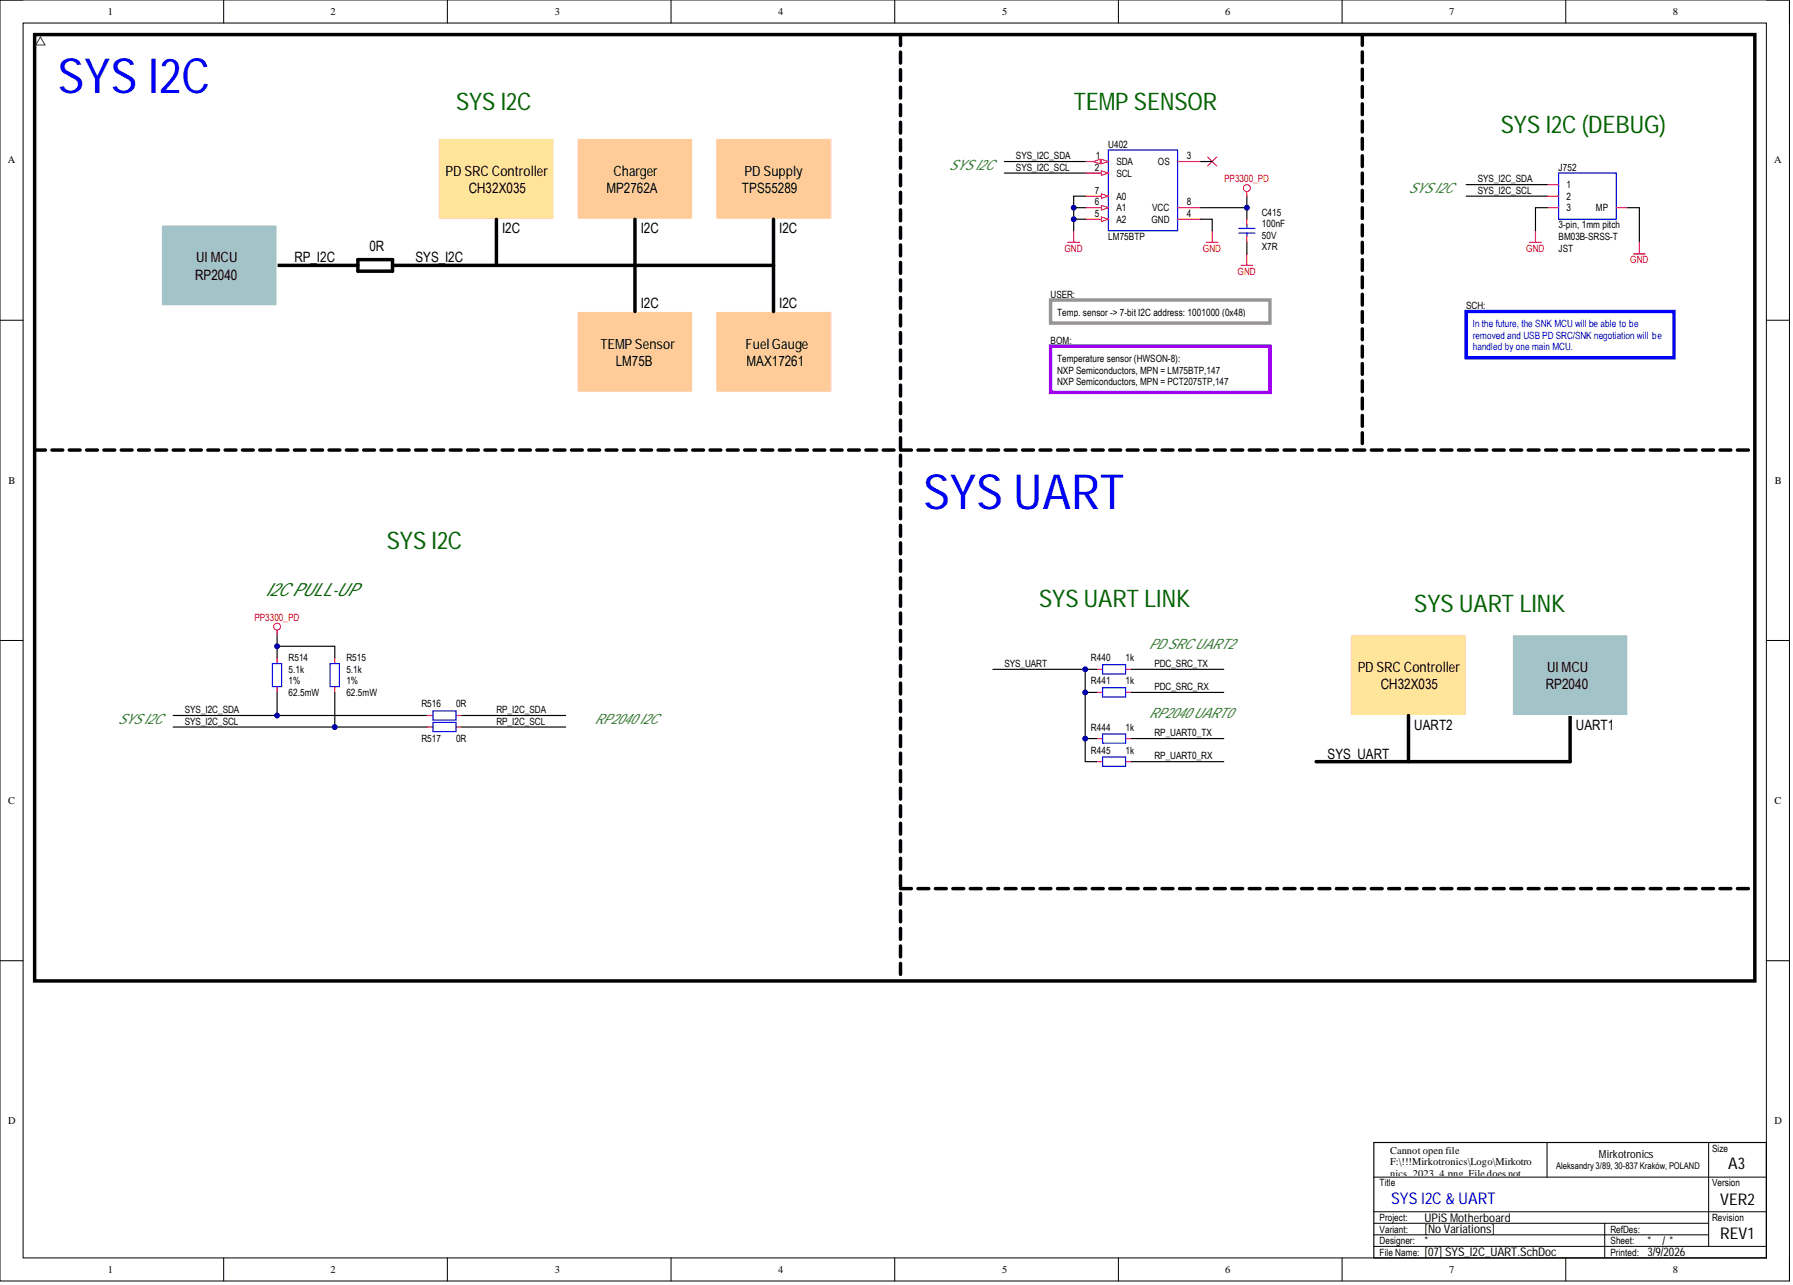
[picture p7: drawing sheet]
<svg xmlns="http://www.w3.org/2000/svg" width="393mm" height="282mm" viewBox="0 0 393 282" stroke-linecap="round" stroke-linejoin="round" font-family="sans-serif">
<g fill="none" stroke="#000" stroke-width=".22">
<path d="M0 0h392.6v281h-392.6zM0 0h5.1M49.1 0v5.1M98.1 0v5.1M147.2 0v5.1M196.3 0v5.1M245.4 0v5.1M294.4 0v5.1M343.5 0v5.1M387.5 0h5.1v5.1M5.1 5.1h382.4v270.8h-382.4zM0 70.2h5.1"/>
<path d="M387.5 70.2h5.1M0 140.5h5.1M387.5 140.5h5.1M0 210.7h5.1M387.5 210.7h5.1M301.4 258.2h86.1M339.4 250.6v7.6M374.8 250.6v22.8M49.1 275.9v5.1M98.1 275.9v5.1M147.2 275.9v5.1M196.3 275.9v5.1"/>
<path d="M245.4 275.9v5.1M294.4 275.9v5.1M301.4 268.3h73.4M301.4 270.9h73.4M301.4 265.8h86.1M301.4 273.4h86.1M343.5 275.9v5.1M352 268.3v7.6M392.6 275.9v5.1"/>
</g>
<path d="M38 156.9h55.7M301.4 250.6h86.1v25.3h-86.1z" fill="none" stroke="#000" stroke-width=".25"/>
<path d="M7.6 7.6h377.4v207.6h-377.4z" fill="none" stroke="#000" stroke-width=".76"/>
<path d="M8.9 8.1l1 1.8h-2z" fill="none" stroke="#333" stroke-width=".22"/>
<circle cx="60.8" cy="156.9" r=".51" fill="#000080"/>
<circle cx="60.8" cy="156.9" r=".51" fill="none" stroke="#000080" stroke-width=".22"/>
<path d="M38 159.5h55.7" fill="none" stroke="#000" stroke-width=".25"/>
<circle cx="73.4" cy="159.5" r=".51" fill="#000080"/>
<circle cx="73.4" cy="159.5" r=".51" fill="none" stroke="#000080" stroke-width=".22"/>
<path d="M126.6 30.4h25.4v17.7h-25.4z" fill-rule="evenodd" fill="#fc9"/>
<path d="M126.6 30.4h25.4v17.7h-25.4z" fill="none" stroke="#fff" stroke-width=".22"/>
<path d="M157 30.4h25.4v17.7h-25.4z" fill-rule="evenodd" fill="#fc9"/>
<path d="M157 30.4h25.4v17.7h-25.4z" fill="none" stroke="#fff" stroke-width=".22"/>
<path d="M126.6 68.3h25.4v17.8h-25.4z" fill-rule="evenodd" fill="#fc9"/>
<path d="M126.6 68.3h25.4v17.8h-25.4z" fill="none" stroke="#fff" stroke-width=".22"/>
<path d="M157 68.3h25.4v17.8h-25.4z" fill-rule="evenodd" fill="#fc9"/>
<path d="M157 68.3h25.4v17.8h-25.4z" fill="none" stroke="#fff" stroke-width=".22"/>
<path d="M86.1 58.2h83.6M139.3 48.1v20.2M169.7 48.1v20.2" fill="none" stroke="#000" stroke-width=".76"/>
<path d="M96.2 30.4h25.4v17.7h-25.4z" fill-rule="evenodd" fill="#ffe599"/>
<path d="M96.2 30.4h25.4v17.7h-25.4z" fill="none" stroke="#fff" stroke-width=".22"/>
<path d="M60.8 58.2h17.7M108.9 48.1v10.1" fill="none" stroke="#000" stroke-width=".76"/>
<path d="M35.5 49.4h25.3v17.7h-25.3z" fill-rule="evenodd" fill="#a2c4c9"/>
<path d="M35.5 49.4h25.3v17.7h-25.3z" fill="none" stroke="#fff" stroke-width=".22"/>
<path d="M321.7 68.3h45.5v10.2h-45.5z" fill-rule="evenodd" fill="#fff"/>
<path d="M321.7 68.3h45.5v10.2h-45.5z" fill="none" stroke="#00f" stroke-width=".76"/>
<path d="M243.1 32.9h15.2v17.7h-15.2z" fill-rule="evenodd" fill="#fff"/>
<path d="M243.1 32.9h15.2v17.7h-15.2z" fill="none" stroke="#00c" stroke-width=".25"/>
<path d="M238.1 38h5" fill="none" stroke="#f00" stroke-width=".25"/>
<path d="M241.6 37.5l1.5 .5-1.5 .5z" fill="#f8fcff"/>
<path d="M241.6 37.5l1.5 .5-1.5 .5z" fill="none" stroke="#f00" stroke-width=".22"/>
<path d="M238.1 35.4h5" fill="none" stroke="#f00" stroke-width=".25"/>
<path d="M241.6 34.9l1.5 .5-1.5 .5z" fill="#f8fcff"/>
<path d="M241.6 34.9l1.5 .5-1.5 .5z" fill="none" stroke="#f00" stroke-width=".22"/>
<path d="M239.8 35.4l1.6-.5v1z" fill="#f8fcff"/>
<path d="M239.8 35.4l1.6-.5v1z" fill="none" stroke="#f00" stroke-width=".22"/>
<path d="M258.3 35.4h5.1M238.1 43h5M258.3 45.6h5.1M258.3 48.1h5.1" fill="none" stroke="#f00" stroke-width=".25"/>
<path d="M241.6 42.5l1.5 .5-1.5 .5z" fill="#f8fcff"/>
<path d="M241.6 42.5l1.5 .5-1.5 .5z" fill="none" stroke="#f00" stroke-width=".22"/>
<path d="M238.1 45.6h5" fill="none" stroke="#f00" stroke-width=".25"/>
<path d="M241.6 45.1l1.5 .5-1.5 .5z" fill="#f8fcff"/>
<path d="M241.6 45.1l1.5 .5-1.5 .5z" fill="none" stroke="#f00" stroke-width=".22"/>
<path d="M238.1 48.1h5" fill="none" stroke="#f00" stroke-width=".25"/>
<path d="M241.6 47.6l1.5 .5-1.5 .5z" fill="#f8fcff"/>
<path d="M264.9 34.4l2 2M266.9 34.4l-2 2M241.6 47.6l1.5 .5-1.5 .5z" fill="none" stroke="#f00" stroke-width=".22"/>
<path d="M234.3 53.2h2.5M235.5 50.6v2.6M264.7 53.2h2.5M265.9 50.6v2.6M272.3 58.2h2.5M273.5 55.7v2.5" fill="none" stroke="#f00" stroke-width=".25"/>
<path d="M238.1 43h-2.6v7.6" fill="none" stroke="#000" stroke-width=".25"/>
<circle cx="235.5" cy="45.6" r=".51" fill="#000080"/>
<circle cx="235.5" cy="45.6" r=".51" fill="none" stroke="#000080" stroke-width=".22"/>
<circle cx="235.5" cy="48.1" r=".51" fill="#000080"/>
<circle cx="235.5" cy="48.1" r=".51" fill="none" stroke="#000080" stroke-width=".22"/>
<path d="M235.5 45.6h2.6" fill="none" stroke="#000" stroke-width=".25"/>
<circle cx="235.5" cy="45.6" r=".51" fill="#000080"/>
<circle cx="235.5" cy="45.6" r=".51" fill="none" stroke="#000080" stroke-width=".22"/>
<path d="M235.5 48.1h2.6" fill="none" stroke="#000" stroke-width=".25"/>
<circle cx="235.5" cy="48.1" r=".51" fill="#000080"/>
<circle cx="235.5" cy="48.1" r=".51" fill="none" stroke="#000080" stroke-width=".22"/>
<path d="M263.4 35.4h2.5M263.4 48.1h2.5v2.5M263.4 45.6h10.1M273.5 53.2v2.5" fill="none" stroke="#000" stroke-width=".25"/>
<circle cx="273.5" cy="45.6" r=".51" fill="#000080"/>
<circle cx="273.5" cy="45.6" r=".51" fill="none" stroke="#000080" stroke-width=".22"/>
<path d="M273.5 43v5.1" fill="none" stroke="#000" stroke-width=".25"/>
<circle cx="273.5" cy="45.6" r=".51" fill="#000080"/>
<circle cx="273.5" cy="45.6" r=".51" fill="none" stroke="#000080" stroke-width=".22"/>
<path d="M220.3 35.4h17.8" fill="none" stroke="#000" stroke-width=".25"/>
<path d="M230.5 75.9h48.1v10.2h-48.1z" fill-rule="evenodd" fill="#fff"/>
<path d="M230.5 75.9h48.1v10.2h-48.1z" fill="none" stroke="#90f" stroke-width=".76"/>
<path d="M220.3 38h17.8" fill="none" stroke="#000" stroke-width=".25"/>
<path d="M230.5 65.8h48.1v5.1h-48.1z" fill-rule="evenodd" fill="#fff"/>
<path d="M230.5 65.8h48.1v5.1h-48.1z" fill="none" stroke="#999" stroke-width=".76"/>
<circle cx="273.5" cy="41.3" r=".76" fill="none" stroke="#f00" stroke-width=".22"/>
<path d="M273.5 42v1M273.5 48.1v1.3M273.5 51.9v1.3" fill="none" stroke="#f00" stroke-width=".25"/>
<path d="M271.8 50.1h3.5M271.8 51.1h3.5M273.5 49.4v.7M273.5 51.1v.8" fill="none" stroke="#00c" stroke-width=".25"/>
<path d="M341.9 38h12.7v10.1h-12.7z" fill-rule="evenodd" fill="#fff"/>
<path d="M341.9 38h12.7v10.1h-12.7zM59.8 145.6h2v5h-2zM72.4 145.6h2.1v5h-2.1z" fill="none" stroke="#00c" stroke-width=".25"/>
<path d="M335.6 53.2h2.5M336.9 50.6v2.6M339.4 40.5h2.5M339.4 45.6h2.5M339.4 43h2.5M354.6 45.6h2.5M358.4 55.7h2.5M359.6 53.2v2.5M60.8 144.3v1.3M60.8 150.6v1.3M73.4 144.3v1.3M73.4 150.6v1.3" fill="none" stroke="#f00" stroke-width=".25"/>
<path d="M321.7 40.5h17.7M321.7 43h17.7M339.4 45.6h-2.5v5M357.1 45.6h2.5v7.6M73.4 151.9v7.6" fill="none" stroke="#000" stroke-width=".25"/>
<circle cx="73.4" cy="159.5" r=".51" fill="#000080"/>
<circle cx="73.4" cy="159.5" r=".51" fill="none" stroke="#000080" stroke-width=".22"/>
<path d="M60.8 151.9v5" fill="none" stroke="#000" stroke-width=".25"/>
<circle cx="60.8" cy="156.9" r=".51" fill="#000080"/>
<circle cx="60.8" cy="156.9" r=".51" fill="none" stroke="#000080" stroke-width=".22"/>
<path d="M60.8 144.3v-2.5h12.6v2.5" fill="none" stroke="#000" stroke-width=".25"/>
<circle cx="60.8" cy="141.8" r=".51" fill="#000080"/>
<circle cx="60.8" cy="141.8" r=".51" fill="none" stroke="#000080" stroke-width=".22"/>
<path d="M60.8 139.2v2.6" fill="none" stroke="#000" stroke-width=".25"/>
<circle cx="60.8" cy="141.8" r=".51" fill="#000080"/>
<circle cx="60.8" cy="141.8" r=".51" fill="none" stroke="#000080" stroke-width=".22"/>
<circle cx="60.8" cy="137.5" r=".76" fill="none" stroke="#f00" stroke-width=".22"/>
<path d="M60.8 138.2v1M240.6 146.8h1.3M240.6 151.9h1.3M246.9 146.8h1.3M246.9 151.9h1.3" fill="none" stroke="#f00" stroke-width=".25"/>
<g fill="none" stroke="#000" stroke-width=".76">
<path d="M197.6 7.6v2.4M197.6 11.4v2.4M197.6 15.3v2.4M197.6 19.1v2.4M298.9 7.6v2.4M298.9 11.4v2.4M298.9 15.2v2.4M298.9 19v2.4M197.6 23v2.4M197.6 26.8v2.4M197.6 30.7v2.4M197.6 34.5v2.4"/>
<path d="M197.6 38.3v2.4M298.9 22.8v2.3M298.9 26.6v2.3M298.9 30.4v2.3M298.9 34.2v2.3M298.9 38v2.3M197.6 42.2v2.4M197.6 46v2.4M197.6 49.9v2.4M197.6 53.7v2.4M197.6 57.6v2.4M298.9 41.8v2.3"/>
<path d="M298.9 45.6v2.3M298.9 49.4v2.3M298.9 53.2v2.3M298.9 57v2.3M197.6 61.4v2.4M197.6 65.3v2.4M197.6 69.1v2.4M197.6 72.9v2.4M197.6 76.8v2.4M298.9 60.7v2.4M298.9 64.5v2.4M298.9 68.3v2.4"/>
<path d="M298.9 72.1v2.4M298.9 75.9v2.4M298.9 79.7v2.4M7.6 98.7h2.4M11.4 98.7h2.4M15.2 98.7h2.4M19 98.7h2.4M22.8 98.7h2.4M26.6 98.7h2.4M30.4 98.7h2.4M34.2 98.7h2.4M38 98.7h2.4"/>
<path d="M41.8 98.7h2.4M45.6 98.7h2.4M49.4 98.7h2.4M53.2 98.7h2.4M57 98.7h2.4M60.8 98.7h2.4M64.6 98.7h2.4M68.4 98.7h2.4M72.2 98.7h2.4M76 98.7h2.4M79.8 98.7h2.4M83.6 98.7h2.4"/>
<path d="M87.4 98.7h2.4M91.2 98.7h2.4M95 98.7h2.4M98.8 98.7h2.4M102.6 98.7h2.3M106.4 98.7h2.3M110.2 98.7h2.3M114 98.7h2.3M117.8 98.7h2.3M121.6 98.7h2.3M125.4 98.7h2.3M129.2 98.7h2.3"/>
<path d="M133 98.7h2.3M136.8 98.7h2.3M140.6 98.7h2.3M144.4 98.7h2.3M148.2 98.7h2.3M152 98.7h2.3M155.8 98.7h2.3M159.6 98.7h2.3M163.4 98.7h2.3M167.2 98.7h2.3M171 98.7h2.3M174.8 98.7h2.3"/>
<path d="M178.6 98.7h2.3M182.4 98.7h2.3M186.2 98.7h2.3M190 98.7h2.3M193.8 98.7h2.3M197.6 80.6v2.4M197.6 84.5v2.4M197.6 88.3v2.4M197.6 92.2v2.4M197.6 96v2.4M197.6 99.9v2.4M197.6 98.7h2.3"/>
<path d="M201.4 98.7h2.4M205.2 98.7h2.4M209 98.7h2.4M212.9 98.7h2.3M216.7 98.7h2.4M220.5 98.7h2.4M224.3 98.7h2.4M228.2 98.7h2.4M232 98.7h2.4M235.8 98.7h2.4M239.6 98.7h2.4M243.5 98.7h2.3"/>
<path d="M247.3 98.7h2.4M251.1 98.7h2.4M254.9 98.7h2.4M258.8 98.7h2.3M262.6 98.7h2.4M266.4 98.7h2.4M270.2 98.7h2.4M274.1 98.7h2.3M277.9 98.7h2.4M281.7 98.7h2.4M285.5 98.7h2.4M289.4 98.7h2.3"/>
<path d="M293.2 98.7h2.4M297 98.7h2.4M298.9 83.5v2.4M298.9 87.3v2.4M298.9 91.1v2.4M298.9 94.9v2.4M300.8 98.7h2.4M304.7 98.7h2.3M308.5 98.7h2.4M312.3 98.7h2.4M316.1 98.7h2.4M320 98.7h2.3"/>
<path d="M323.8 98.7h2.4M327.6 98.7h2.4M331.4 98.7h2.4M335.3 98.7h2.3M339.1 98.7h2.4M342.9 98.7h2.4M346.7 98.7h2.4M350.5 98.7h2.5M354.4 98.7h2.4M358.2 98.7h2.4M362 98.7h2.4M365.9 98.7h2.4"/>
<path d="M369.7 98.7h2.4M373.5 98.7h2.4M377.3 98.7h2.4M381.2 98.7h2.4M197.6 103.7v2.4M197.6 107.5v2.4M197.6 111.4v2.4M197.6 115.2v2.4M197.6 119.1v2.4M197.6 122.9v2.4M197.6 126.8v2.4M197.6 130.6v2.4"/>
<path d="M197.6 134.4v2.5M197.6 138.3v2.4M197.6 142.1v2.4M197.6 146v2.4M197.6 149.8v2.4M197.6 153.7v2.4M197.6 157.5v2.4M197.6 161.4v2.4M197.6 165.2v2.4M197.6 169v2.5M197.6 172.9v2.4M197.6 176.7v2.4"/>
<path d="M197.6 180.6v2.4M197.6 184.4v2.4M197.6 188.3v2.4M197.6 192.1v2.4M197.6 196v2.4M197.6 199.8v2.4M197.6 203.6v2.4M197.6 207.5v2.4M197.6 211.3v2.4"/>
</g>
<path d="M241.9 145.8h5v2h-5zM241.9 150.9h5v2h-5z" fill="none" stroke="#00c" stroke-width=".25"/>
<path d="M217.8 146.8h22.8M248.2 146.8h20.3M248.2 151.9h20.3" fill="none" stroke="#000" stroke-width=".25"/>
<circle cx="238.1" cy="146.8" r=".51" fill="#000080"/>
<circle cx="238.1" cy="146.8" r=".51" fill="none" stroke="#000080" stroke-width=".22"/>
<path d="M238.1 146.8v5.1h2.5" fill="none" stroke="#000" stroke-width=".25"/>
<circle cx="238.1" cy="151.9" r=".51" fill="#000080"/>
<circle cx="238.1" cy="151.9" r=".51" fill="none" stroke="#000080" stroke-width=".22"/>
<circle cx="238.1" cy="146.8" r=".51" fill="#000080"/>
<circle cx="238.1" cy="146.8" r=".51" fill="none" stroke="#000080" stroke-width=".22"/>
<path d="M240.6 162h1.3M240.6 167.1h1.3M246.9 162h1.3M246.9 167.1h1.3" fill="none" stroke="#f00" stroke-width=".25"/>
<path d="M241.9 161h5v2h-5zM241.9 166.1h5v2h-5z" fill="none" stroke="#00c" stroke-width=".25"/>
<path d="M238.1 151.9v15.2h2.5M248.2 162h20.3M248.2 167.1h20.3" fill="none" stroke="#000" stroke-width=".25"/>
<circle cx="238.1" cy="162" r=".51" fill="#000080"/>
<circle cx="238.1" cy="162" r=".51" fill="none" stroke="#000080" stroke-width=".22"/>
<circle cx="238.1" cy="151.9" r=".51" fill="#000080"/>
<circle cx="238.1" cy="151.9" r=".51" fill="none" stroke="#000080" stroke-width=".22"/>
<g fill="none" stroke="#000" stroke-width=".76">
<path d="M344.4 156.9v10.2h-55.7M197.6 194.9h2.3M201.4 194.9h2.4M205.2 194.9h2.4M209 194.9h2.4M212.9 194.9h2.3M216.7 194.9h2.4M220.5 194.9h2.4M224.3 194.9h2.4M228.2 194.9h2.4M232 194.9h2.4M235.8 194.9h2.4"/>
<path d="M239.6 194.9h2.4M243.5 194.9h2.3M247.3 194.9h2.4M251.1 194.9h2.4M254.9 194.9h2.4M258.8 194.9h2.3M262.6 194.9h2.4M266.4 194.9h2.4M270.2 194.9h2.4M274.1 194.9h2.3M277.9 194.9h2.4M281.7 194.9h2.4"/>
<path d="M285.5 194.9h2.4M289.4 194.9h2.3M293.2 194.9h2.4M297 194.9h2.4M300.8 194.9h2.4M304.7 194.9h2.3M308.5 194.9h2.4M312.3 194.9h2.4M316.1 194.9h2.4M320 194.9h2.3M323.8 194.9h2.4M327.6 194.9h2.4"/>
<path d="M331.4 194.9h2.4M335.3 194.9h2.3M339.1 194.9h2.4M342.9 194.9h2.4M346.7 194.9h2.4M350.5 194.9h2.5M354.4 194.9h2.4M358.2 194.9h2.4M362 194.9h2.4M365.9 194.9h2.4M369.7 194.9h2.4M373.5 194.9h2.4"/>
<path d="M377.3 194.9h2.4M381.2 194.9h2.4"/>
</g>
<path d="M296.3 139.2h25.4v17.7h-25.4z" fill-rule="evenodd" fill="#ffe599"/>
<path d="M296.3 139.2h25.4v17.7h-25.4z" fill="none" stroke="#fff" stroke-width=".22"/>
<path d="M309 156.9v10.2" fill="none" stroke="#000" stroke-width=".76"/>
<path d="M331.8 139.2h25.3v17.7h-25.3z" fill-rule="evenodd" fill="#a2c4c9"/>
<path d="M331.8 139.2h25.3v17.7h-25.3z" fill="none" stroke="#fff" stroke-width=".22"/>
<path d="M238.1 162h2.5" fill="none" stroke="#000" stroke-width=".25"/>
<circle cx="238.1" cy="162" r=".51" fill="#000080"/>
<circle cx="238.1" cy="162" r=".51" fill="none" stroke="#000080" stroke-width=".22"/>
<path d="M93.7 156.9h1.3M93.7 159.5h1.3M100 156.9h1.3M100 159.5h1.3" fill="none" stroke="#f00" stroke-width=".25"/>
<path d="M95 155.9h5v2.1h-5zM95 158.5h5v2h-5z" fill="none" stroke="#00c" stroke-width=".25"/>
<path d="M78.5 57h7.6v2.5h-7.6z" fill="none" stroke="#000" stroke-width=".76"/>
<path d="M101.3 156.9h22.8M101.3 159.5h22.8" fill="none" stroke="#000" stroke-width=".25"/>
<g font-size="10.6" fill="#00f">
<text x="12.7" y="20.5">SYS I2C</text>
<text x="202.6" y="111.6">SYS UART</text>
</g>
<g font-size="5.3" fill="#060">
<text x="100" y="24.2">SYS I2C</text>
<text x="235.5" y="24.2">TEMP SENSOR</text>
<text x="329.3" y="29.3">SYS I2C (DEBUG)</text>
<text x="84.8" y="120.4">SYS I2C</text>
<text x="227.9" y="133.1">SYS UART LINK</text>
<text x="310.3" y="134.3">SYS UART LINK</text>
</g>
<text font-size="4" fill="#060" x="58.3" y="130.8">I2C PULL-UP</text>
<g font-size="3.5">
<text x="379.1" y="256.4">A3</text>
<text x="377.4" y="264.3">VER2</text>
<text x="377.4" y="271.9">REV1</text>
</g>
<text font-size="3.5" fill="#00c" x="305.2" y="264">SYS I2C &amp; UART</text>
<g font-size="3.1">
<text x="97.8" y="38.6">PDSRC Controller</text>
<text x="134.6" y="38.6">Charger</text>
<text x="163.4" y="38.6">PDSupply</text>
<text x="102.8" y="42.4">CH32X035</text>
<text x="133.1" y="42.4">MP2762A</text>
<text x="162.8" y="42.4">TPS55289</text>
<text x="110.2" y="51.2">I2C</text>
<text x="140.6" y="51.2">I2C</text>
<text x="171" y="51.2">I2C</text>
<text x="43.1" y="57.5">UI MCU</text>
<text x="64.6" y="57.5">RP_I2C</text>
<text x="81" y="55">0R</text>
<text x="91.2" y="57.5">SYS_I2C</text>
<text x="42.8" y="61.3">RP2040</text>
<text x="140.6" y="67.7">I2C</text>
<text x="171" y="67.7">I2C</text>
<text x="131.7" y="76.5">TEMPSensor</text>
<text x="163.5" y="76.5">FuelGauge</text>
<text x="135.1" y="80.3">LM75B</text>
<text x="163.8" y="80.3">MAX17261</text>
<text x="297.8" y="147.4">PDSRC Controller</text>
<text x="339.4" y="147.4">UI MCU</text>
<text x="302.9" y="151.2">CH32X035</text>
<text x="339.1" y="151.2">RP2040</text>
<text x="310.3" y="160.1">UART2</text>
<text x="345.7" y="160.1">UART1</text>
<text x="291.3" y="166.4">SYS_UART</text>
</g>
<g font-size="3.1" fill="#38761d">
<text x="208.2" y="37.3">SYS I2C</text>
<text x="309" y="42.4">SYS I2C</text>
<text x="252" y="142.3">PD SRC UART2</text>
<text x="25.8" y="158.8">SYS I2C</text>
<text x="130.4" y="158.8">RP2040I2C</text>
<text x="252" y="157.5">RP2040UART0</text>
</g>
<g font-size="2.6">
<text x="312.5" y="268">UPiS Motherboard</text>
<text x="312.5" y="275.6">[07] SYS_I2C_UART.SchDoc</text>
<text x="312.5" y="270.5">[No Variations]</text>
<text x="312.5" y="273.1">*</text>
<text x="361.4" y="275.6">3/9/2026</text>
<text x="361.4" y="273.1">*</text>
<text x="364.7" y="273.1">/*</text>
</g>
<text font-size="2.4" x="350.8" y="253.9">Mirkotronics</text>
<g font-size="2.3">
<text x="23.6" y="3.3">1</text>
<text x="72.5" y="3.3">2</text>
<text x="121.7" y="3.3">3</text>
<text x="170.7" y="3.3">4</text>
<text x="219.8" y="3.3">5</text>
<text x="268.8" y="3.3">6</text>
<text x="317.9" y="3.3">7</text>
<text x="367" y="3.3">8</text>
<text x="1.7" y="35.9">A</text>
<text x="389.2" y="35.9">A</text>
<text x="1.9" y="106.1">B</text>
<text x="389.4" y="106.1">B</text>
<text x="1.8" y="176.4">C</text>
<text x="389.3" y="176.4">C</text>
<text x="1.8" y="246.6">D</text>
<text x="389.3" y="246.6">D</text>
<text x="304.9" y="253.1">Cannot open file</text>
<text x="304.9" y="255.6">F:\!!!Mirkotronics\Logo\Mirkotro</text>
<text x="304.9" y="258.1">nics_2023_4.png. File does not</text>
<text x="23.6" y="279.2">1</text>
<text x="72.5" y="279.2">2</text>
<text x="121.7" y="279.2">3</text>
<text x="170.7" y="279.2">4</text>
<text x="219.8" y="279.2">5</text>
<text x="268.8" y="279.2">6</text>
<text x="317.9" y="279.2">7</text>
<text x="367" y="279.2">8</text>
</g>
<g font-size="2.2">
<text x="222.9" y="34.9">SYS_I2C_SDA</text>
<text x="240.4" y="34.9">1</text>
<text x="243.1" y="32.4">U402</text>
<text x="260.4" y="34.9">3</text>
<text x="222.9" y="37.5">SYS_I2C_SCL</text>
<text x="240.2" y="37.5">2</text>
<text x="244.9" y="38.7">SCL</text>
<text x="244.9" y="36.2">SDA</text>
<text x="254" y="36.2">OS</text>
<text x="324.2" y="40">SYS_I2C_SDA</text>
<text x="341.9" y="37.5">J752</text>
<text x="343.7" y="41.3">1</text>
<text x="240.2" y="42.5">7</text>
<text x="240.2" y="45.1">6</text>
<text x="240.2" y="47.6">5</text>
<text x="244.9" y="43.8">A0</text>
<text x="244.9" y="46.3">A1</text>
<text x="252.8" y="46.3">VCC</text>
<text x="260.4" y="45.1">8</text>
<text x="260.4" y="47.6">4</text>
<text x="276.8" y="47.3">C415</text>
<text x="324.2" y="42.5">SYS_I2C_SCL</text>
<text x="343.7" y="46.3">3</text>
<text x="343.7" y="43.8">2</text>
<text x="350.1" y="46.3">MP</text>
<text x="243.1" y="52.6">LM75BTP</text>
<text x="244.9" y="48.9">A2</text>
<text x="252.6" y="48.9">GND</text>
<text x="276.8" y="52.4">50V</text>
<text x="276.8" y="49.9">100nF</text>
<text x="341.9" y="52.6">BM03B-SRSS-T</text>
<text x="341.9" y="50.1">3-pin, 1mm pitch</text>
<text x="276.8" y="54.9">X7R</text>
<text x="341.9" y="55.2">JST</text>
<text x="230.5" y="65.3">USER:</text>
<text x="231.9" y="69.3">Temp. sensor -&gt; 7-bit I2C address: 1001000 (0x48)</text>
<text x="321.7" y="67.8">SCH:</text>
<text x="230.5" y="75.4">BOM:</text>
<text x="231.9" y="79.4">Temperature sensor (HWSON-8):</text>
<text x="231.9" y="81.9">NXP Semiconductors, MPN = LM75BTP,147</text>
<text x="231.9" y="84.5">NXP Semiconductors, MPN = PCT2075TP,147</text>
<text x="63.3" y="145">R514</text>
<text x="63.3" y="147.6">5.1k</text>
<text x="76" y="145">R515</text>
<text x="76" y="147.6">5.1k</text>
<text x="220.3" y="146.3">SYS_UART</text>
<text x="239.3" y="145">R440</text>
<text x="246.9" y="145">1k</text>
<text x="253.3" y="146.3">PDC_SRC_TX</text>
<text x="63.3" y="150.1">1%</text>
<text x="63.3" y="152.6">62.5mW</text>
<text x="76" y="150.1">1%</text>
<text x="76" y="152.6">62.5mW</text>
<text x="92.4" y="155.2">R516</text>
<text x="100" y="155.2">0R</text>
<text x="239.3" y="150.1">R441</text>
<text x="246.9" y="150.1">1k</text>
<text x="253.3" y="151.4">PDC_SRC_RX</text>
<text x="40.5" y="159">SYS_I2C_SCL</text>
<text x="40.5" y="156.4">SYS_I2C_SDA</text>
<text x="108.9" y="159">RP_I2C_SCL</text>
<text x="108.9" y="156.4">RP_I2C_SDA</text>
<text x="239.3" y="160.2">R444</text>
<text x="246.9" y="160.2">1k</text>
<text x="253.3" y="161.5">RP_UART0_TX</text>
<text x="92.4" y="162.8">R517</text>
<text x="100" y="162.8">0R</text>
<text x="239.3" y="165.3">R445</text>
<text x="246.9" y="165.3">1k</text>
<text x="253.3" y="166.6">RP_UART0_RX</text>
<text x="375.6" y="252.6">Size</text>
<text x="302.7" y="260.2">Titlexist.</text>
<text x="305.1" y="260.2">e</text>
<text x="375.6" y="260.2">Version</text>
<text x="302.7" y="267.8">Project:</text>
<text x="375.6" y="267.8">Revision</text>
<text x="302.7" y="275.4">File Name:</text>
<text x="302.7" y="270.4">Variant:</text>
<text x="302.7" y="272.9">Designer:</text>
<text x="353.3" y="275.4">Printed:</text>
<text x="353.3" y="272.9">Sheet:</text>
<text x="353.3" y="270.4">RefDes:</text>
</g>
<g font-size="2.2" fill="#f00">
<text x="268.6" y="40">PP3300_PD</text>
<text x="233.5" y="55.2">GND</text>
<text x="263.9" y="55.2">GND</text>
<text x="334.8" y="55.2">GND</text>
<text x="357.6" y="57.7">GND</text>
<text x="271.5" y="60.2">GND</text>
<text x="55.8" y="136.2">PP3300_PD</text>
</g>
<g font-size="2.2" fill="#00f">
<text x="323.1" y="71.8">In the future, the SNK MCU will be able to be</text>
<text x="323.1" y="74.3">removed and USB PD SRC/SNK negotiation will be</text>
<text x="323.1" y="76.9">handled by one main MCU.</text>
</g>
<text font-size="2" x="341.4" y="256.5">Aleksandry 3/89, 30-837 Kraków, POLAND</text>
</svg>
